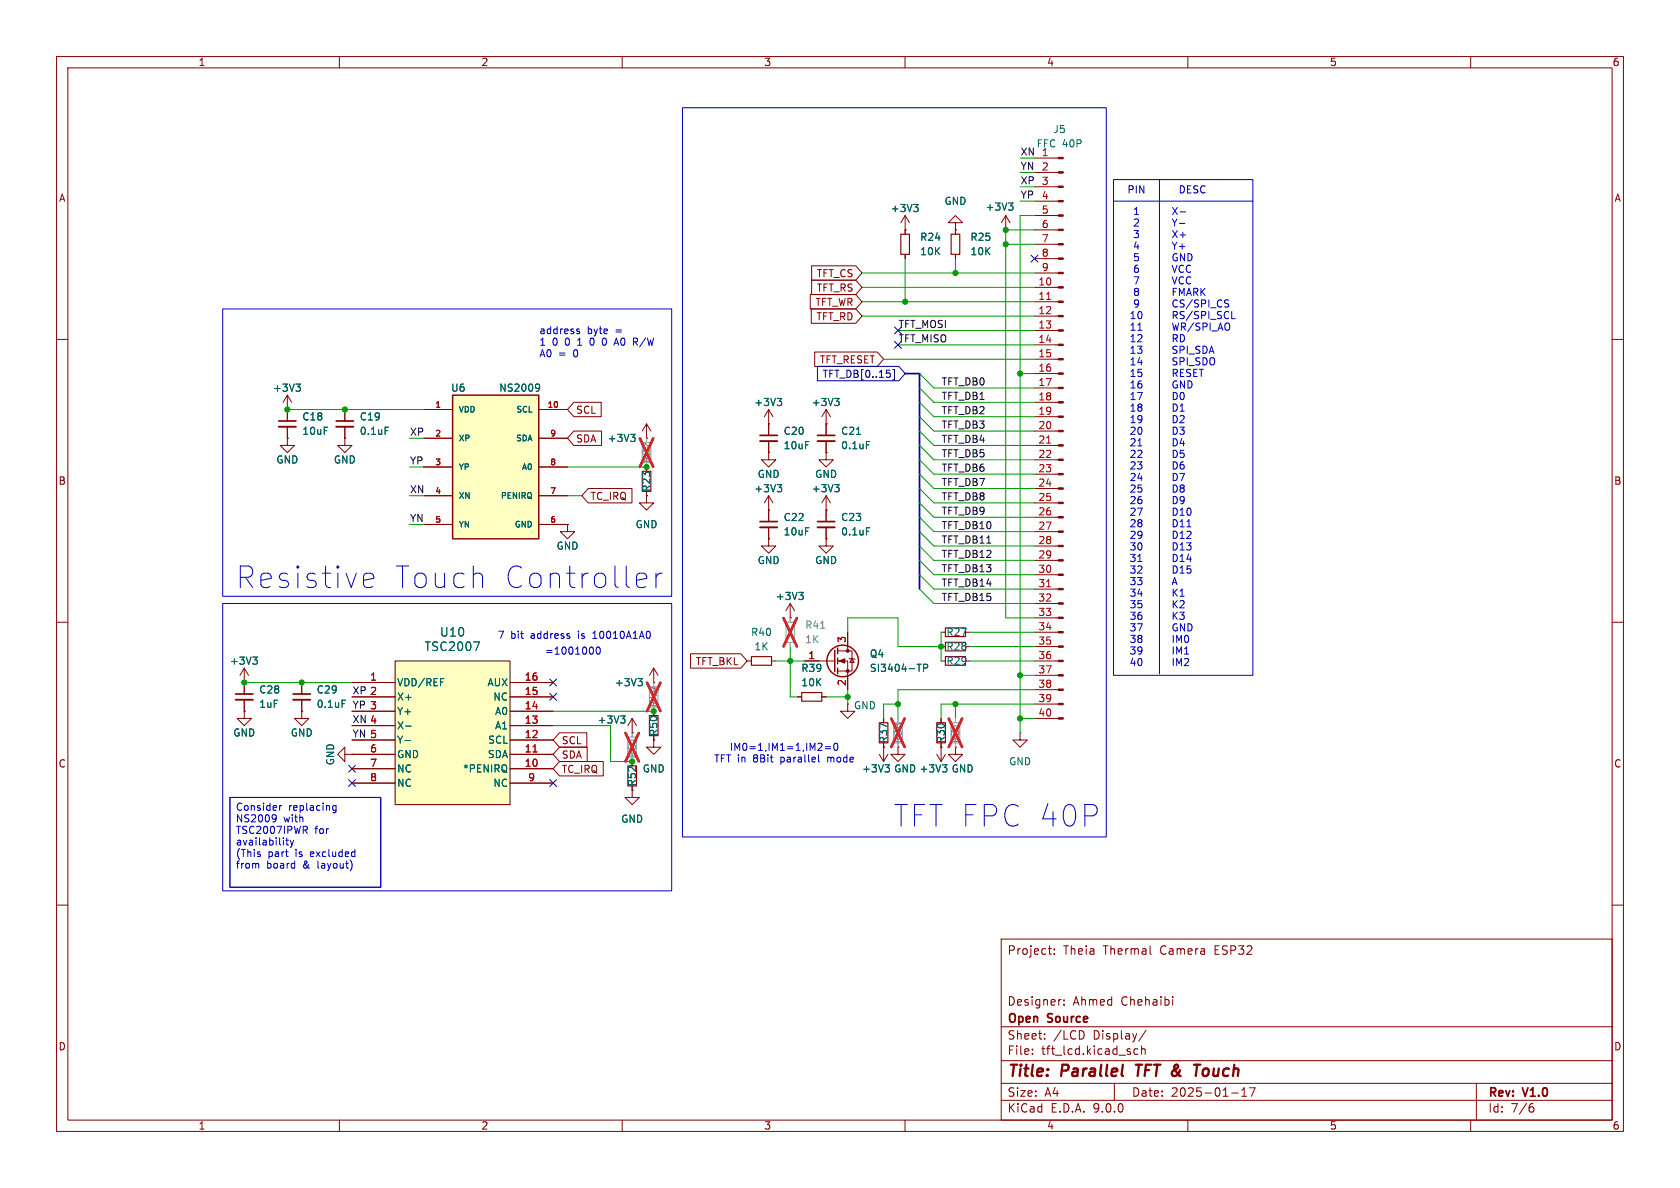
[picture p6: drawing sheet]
<svg xmlns="http://www.w3.org/2000/svg" width="297mm" height="210mm" viewBox="0 0 297 210" stroke-linecap="round" stroke-linejoin="round" font-family="sans-serif">
<g fill="none" stroke="#840000" stroke-width=".18">
<path d="M10 10h277v190h-277zM12 12h273v186h-273zM60 10v2M110 10v2M160 10v2M210 10v2M260 10v2M10 60h2M50.8 72.4v2M50.8 75.4v2.1M61 77.5v1.2h1.2l-1.2 1.3-1.3-1.3h1.3M61 77.5h.1"/>
<path d="M61 72.4v2M61 75.4v2.1M135.9 74.9h.1M135.9 72.4v2.5M135.9 72.4l-.8 1.3M135.9 72.4l.8 1.3M146 74.9v2.1M146 78v2M285 60h2M135.9 90.2h.1M135.9 87.6v4.6M135.9 93.2v2.1"/>
<path d="M135.9 87.6l-.8 1.3M135.9 87.6l.8 1.3M10 110h2M43.2 118.1v4.6M43.2 118.1l-.8 1.3M43.2 118.1l.7 1.3M115.6 118.1l-.8 1.3M115.6 118.1l.7 1.3M115.6 118.1v2.6M132.1 116.8h.7M136.4 116.8h.8M139.7 109.2h.1"/>
<path d="M139.7 106.7l-.8 1.3M139.7 106.7l.8 1.3M139.7 106.7v2.5M166.4 116.8h.7M166.4 111.8h.7M166.4 114.3h.7M170.7 116.8h.7M170.7 111.8h.7M170.7 114.3h.7M285 110h2M43.2 125.7v1.3h1.2l-1.2 1.3-1.3-1.3h1.3M43.2 125.7h.1"/>
<path d="M43.2 120.7h.1M43.2 123.7v2M53.3 125.7v1.3h1.3l-1.3 1.3-1.2-1.3h1.2M53.3 125.7h.1M53.3 120.7v2M53.3 123.7v2M61 133.4v-1.3l-1.3 1.3 1.3 1.2v-1.2h1.2M62.2 133.4h.1M111.8 139.7v1.3h1.2l-1.2 1.2-1.3-1.2h1.3M111.8 139.7h.1M111.8 129.5h.1M111.8 127v2.5"/>
<path d="M111.8 134.6v.8M111.8 138.9v.8M111.8 127l-.8 1.3M111.8 127l.7 1.3M115.6 120.7h.1M115.6 130.8v1.3h1.2l-1.2 1.3-1.3-1.3h1.3M115.6 130.8h.1M155.4 133.4l.8 1.2M156.2 132.1h.1M156.2 132.1v2.5M157 133.4l-.8 1.2M158.7 132.1v1.3h1.3l-1.3 1.2-1.2-1.2h1.2"/>
<path d="M158.7 132.1h.1M165.6 133.4l.8 1.2M166.4 132.1h.1M166.4 127v.8M166.4 131.3v3.3M167.1 133.4l-.7 1.2M168.9 132.1v1.3h1.3l-1.3 1.2-1.3-1.2h1.3M168.9 132.1h.1M180.3 129.5v1.3h1.3l-1.3 1.3-1.2-1.3h1.2M180.3 129.5h.1M10 160h2M177 166h108v32h-108z"/>
<path d="M185.3 167.7h.6M185.6 168.6l.3 .1M186.4 168.6v.1M186.4 167.8v.1M187.5 176.7h.1M188.1 177.6v.1M188.1 176.8v.1M203.3 168.5l.2 .2M207.3 176.2v.1M207.3 176.7v1M285 160h2M60 198v2"/>
<path d="M110 198v2M160 198v2M177 194.5h108M177 191.5h108M177 187.5h108M177 181.5h108M182.5 186.3v.1M182.5 185.5v.1M184.7 183.6v.1M184.7 182.8v.1M191.6 182.6v.7M197 191.5v3"/>
<path d="M201.2 185.5l-.5-.1-.2 .3v.4l.1 .2h.6M201.8 185.5l.2-.1 .4 .1 .1 .9M201.8 184.9v1.5M202.6 182.1l-1.3 2M210 198v2M217.7 193.2h1.2M219.5 193.8h.9M219.5 192.7l.5-.4v1.5M220.9 192.3h1l-.7 1.5M260 198v2M261 191.5v6.5M270.6 195.7h.4l.2 .3-.1 .5-.5 .1"/>
<path d="M271 195.1l-.4 .1"/>
</g>
<path d="M200.8 188.2h1.1M201.4 188.2l-.3 2M211.1 188.2h1.1M213.1 188.9l-.4 .4-.1 .5 .1 .3 .5 .1" fill="none" stroke="#840000" stroke-width=".4"/>
<path d="M49.3 74.4h3M59.4 74.4h3.1M144.5 77h3.1M134.4 92.2h3M41.7 122.7h3M51.8 122.7h3.1" fill="none" stroke="#840000" stroke-width=".3"/>
<path d="M49.3 75.4h3M59.4 75.4h3.1M144.5 78h3.1M134.4 93.2h3M41.7 123.7h3M51.8 123.7h3.1" fill="none" stroke="#840000" stroke-width=".33"/>
<g fill="none" stroke="#006464" stroke-width=".18">
<path d="M68.1 75.5h.6M137.4 70.4h.8l-.4 .5M137.9 70.9l.3 .3v.3l-.3 .2M151.4 76.8h.7M153.2 78.1h.6M137.4 85.7h.8l-.4 .5M137.9 86.2l.3 .2v.3l-.3 .2M44.7 116.1h.8l-.4 .5M45.2 116.6l.3 .3v.3l-.3 .2M112.8 120h.8l-.5 .4M141.2 104.7h.8l-.4 .5M141.8 105.2l.2 .2v.3l-.2 .3"/>
<path d="M60.5 123.8h.6M109.7 126.6h.8l-.4 .4M110.3 127l.2 .3v.3l-.2 .2M113.3 120.4l.3 .3v.3l-.3 .2M156.5 135.2h.7l-.4 .5M157 135.7l.2 .2v.3l-.2 .3M166.6 135.2h.8l-.4 .5M167.2 135.7l.2 .2v.3l-.2 .3"/>
</g>
<path d="M132.8 116.1h3.6v1.5h-3.6zM167.1 116.1h3.6v1.5h-3.6zM167.1 111h3.6v1.5h-3.6zM167.1 113.5h3.6v1.6h-3.6zM111 135.4h1.5v3.5h-1.5zM165.6 127.8h1.5v3.5h-1.5z" fill="none" stroke="#840000" stroke-width=".2"/>
<path d="M168.1 127.8h1.6v3.5h-1.6z" fill="none" stroke="#a1a1a1" stroke-width=".2"/>
<path d="M168.9 127v.8M168.9 131.3v.8" fill="none" stroke="#a1a1a1" stroke-width=".18"/>
<path d="M169.5 127.9v.8" fill="none" stroke="#989898" stroke-width=".18"/>
<path d="M167.7 127l2.4 5M170.1 127l-2.4 5" fill="none" stroke="#e12e31" stroke-width=".46"/>
<path d="M69.8 116.8h20.4v25.4h-20.4z" fill="#ffffc2"/>
<path d="M69.8 116.8h20.4v25.4h-20.4z" fill="none" stroke="#480000" stroke-width=".18"/>
<g fill="none" stroke="#840000" stroke-width=".18">
<path d="M168.9 39.4h1.3l-1.3-1.3-1.3 1.3h1.3v1.2M168.9 40.6h.1M114.3 77.5h.1M114.3 74.9l-.8 1.3M114.3 74.9l.8 1.3M114.3 74.9v2.6M135.9 74.9v2.1M135.9 78v2M100.3 92.7v1.3h1.3l-1.3 1.3-1.2-1.3h1.2M100.3 92.7h.1M114.3 87.6v1.3h1.3l-1.3 1.3-1.3-1.3h1.3M114.3 87.6h.1"/>
<path d="M114.3 82.6v.7M114.3 86.9v.7M62.2 120.7h7.6M62.2 123.2h7.6M62.2 125.7h7.6M62.2 128.3h7.6M62.2 130.8h7.6M62.2 133.4h7.6M62.2 135.9h7.6M62.2 138.4h7.6M90.2 120.7h7.6M90.2 123.2h7.6"/>
<path d="M90.2 125.7h7.6M90.2 128.3h7.6M90.2 130.8h7.6M90.2 133.4h7.6M90.2 135.9h7.6M90.2 138.4h7.6M115.6 125.7v.8M115.6 130v.8"/>
</g>
<path d="M111.5 76.8h.8l-.4 .5M112 77.3l.3 .2v.3l-.3 .2M77.9 120h.6M83.7 113.5h1.1l-.7 1.5M71.6 130.9h1M71.7 128.4h1" fill="none" stroke="#006464" stroke-width=".18"/>
<path d="M94.2 132.9h.7" fill="none" stroke="#a90000" stroke-width=".18"/>
<path d="M113.5 83.3h1.6v3.6h-1.6zM114.8 126.5h1.5v3.5h-1.5z" fill="none" stroke="#840000" stroke-width=".2"/>
<path d="M113.5 78.2h1.6v3.6h-1.6zM111 130.3h1.5v3.6h-1.5zM114.8 121.4h1.5v3.6h-1.5z" fill="none" stroke="#a1a1a1" stroke-width=".2"/>
<path d="M114.3 77.5v.7M114.3 81.8v.8M111.8 129.5v.8M111.8 133.9v.7M115.6 120.7v.7M115.6 125v.7" fill="none" stroke="#a1a1a1" stroke-width=".18"/>
<path d="M113.1 77.5l2.4 5M115.5 77.5l-2.4 5M110.6 129.6l2.3 5M112.9 129.6l-2.3 5M114.4 120.7l2.3 5M116.7 120.7l-2.3 5" fill="none" stroke="#e12e31" stroke-width=".46"/>
<path d="M134.4 77h3" fill="none" stroke="#840000" stroke-width=".3"/>
<path d="M134.4 78h3" fill="none" stroke="#840000" stroke-width=".33"/>
<path d="M112.3 130.5v.7" fill="none" stroke="#989898" stroke-width=".18"/>
<path d="M80 69.9h15.2v25.4h-15.2z" fill="#ffffc2"/>
<g fill="none" stroke="#840000" stroke-width=".25">
<path d="M80 69.9h15.2v25.4h-15.2zM147.6 114.9v3.8M148.1 114.6v1M148.1 116.3v1M148.1 118.1v1"/>
<circle cx="149" cy="116.8" r="2.79"/>
</g>
<g fill="none" stroke="#840000" stroke-width=".18">
<path d="M160 38.1l-.7 1.3M160 38.1l.8 1.3M160 38.1v3.3M177.8 38.1l-.8 1.3M177.8 38.1l.8 1.3M177.8 38.1v2.5M182.9 27.9h4.2M182.9 30.5h4.2M182.9 33h4.2M182.9 35.6h4.2M182.9 38.1h4.2M143.2 52.1h8.1l1.1 1.2-1.1 1.3h-8.1z"/>
<path d="M143.4 54.6h7.9l1.1 1.3-1.1 1.3h-7.9zM143.5 47h7.8l1.1 1.3-1.1 1.2h-7.8zM143.5 49.5h7.8l1.1 1.3-1.1 1.3h-7.8zM160 40.6h.1M160 45v.7M168.9 40.6h.1M168.9 40.6v.8M168.9 45v.7M177.8 40.6h.1M182.9 40.6h4.2M182.9 43.2h4.2M182.9 45.7h4.2"/>
<path d="M182.9 48.3h4.2M182.9 50.8h4.2M182.9 53.3h4.2M182.9 55.9h4.2M182.9 58.4h4.2M50.8 72.4h.1M50.8 77.5v1.2h1.3l-1.3 1.3-1.3-1.3h1.3M50.8 77.5h.1M50.8 69.9l-.8 1.2M50.8 69.9l.8 1.2M50.8 69.9v4.5M50.8 75.4v2.1"/>
<path d="M61 77.5h.1M61 72.4v2M61 75.4v2.1M74.9 72.4h5.1M74.9 77.5h5.1M95.2 72.4h5.1M95.2 77.5h5.1M101.4 76.2h4.9v2.5h-4.9l-1.1-1.2zM101.4 71.1h4.9v2.6h-4.9l-1.1-1.3zM114.3 77.5h.1M135.9 74.9h.1M135.9 74.9v2.1"/>
<path d="M135.9 78v2M144 62.2h11.1l1.1 1.3-1.1 1.3h-11.1zM146 74.9h.1M146 72.4l-.7 1.3M146 72.4l.8 1.3M146 72.4v4.6M146 78v2M182.9 61h4.2M182.9 63.5h4.2M182.9 66h4.2M182.9 68.6h4.2M182.9 71.1h4.2"/>
<path d="M182.9 73.7h4.2M182.9 76.2h4.2M182.9 78.7h4.2M74.9 82.6h5.1M74.9 87.6h5.1M74.9 92.7h5.1M95.2 82.6h5.1M95.2 87.6h5.1M95.2 92.7h5.1M100.3 92.7h.1M104 86.4h7.7v2.5h-7.7l-1.1-1.3zM114.3 87.6h.1"/>
<path d="M114.3 82.6v.7M114.3 86.9v.7M135.9 80v1.3h1.3l-1.3 1.3-1.3-1.3h1.3M135.9 80h.1M135.9 95.3v1.2h1.3l-1.3 1.3-1.3-1.3h1.3M135.9 95.3h.1M135.9 90.2h.1M135.9 90.2v2M135.9 93.2v2.1M146 80v1.3h1.3l-1.3 1.3-1.2-1.3h1.2M146 80h.1M146 90.2h.1"/>
<path d="M146 95.3v1.2h1.3l-1.3 1.3-1.2-1.3h1.2M146 95.3h.1M146 87.6v4.6M146 93.2v2.1M146 87.6l-.7 1.3M146 87.6l.8 1.3M182.9 81.3h4.2M182.9 83.8h4.2M182.9 86.4h4.2M182.9 88.9h4.2M182.9 91.4h4.2M182.9 94h4.2"/>
<path d="M182.9 96.5h4.2M182.9 99.1h4.2M122.1 115.6h8.9l1.1 1.2-1.1 1.3h-8.9zM139.7 109.2h.1M142.2 116.8h5.4M148.1 115.1h2.5v3.5h-2.5M148.1 116.8h1.8v5.1M149.9 111.8v3.3M150.1 116.3l.1 .2h.8l.1 .1M150.6 116.5l.4 .6h-.8zM182.9 101.6h4.2M182.9 104.1h4.2"/>
<path d="M182.9 106.7h4.2M182.9 109.2h4.2M182.9 111.8h4.2M182.9 114.3h4.2M182.9 116.8h4.2M182.9 119.4h4.2M43.2 120.7h.1M43.2 125.7h.1M43.2 120.7v2M43.2 123.7v2M53.3 125.7h.1M53.3 120.7v2"/>
<path d="M53.3 123.7v2M62.2 133.4h.1M62.2 123.2h7.6M62.2 120.7h7.6M62.2 125.7h7.6M62.2 128.3h7.6M62.2 130.8h7.6M62.2 133.4h7.6M62.2 135.9h7.6M62.2 138.4h7.6M90.2 123.2h7.6M90.2 120.7h7.6"/>
<path d="M90.2 125.7h7.6M90.2 128.3h7.6M90.2 130.8h7.6M90.2 133.4h7.6M90.2 135.9h7.6M90.2 138.4h7.6M98.9 132.1h4.9v2.5h-4.9l-1.1-1.2zM98.9 129.5h4.8v2.6h-4.8l-1.1-1.3zM98.9 134.6h7.7v2.6h-7.7l-1.1-1.3zM111.8 129.5h.1M111.8 139.7h.1M111.8 134.6v.8"/>
<path d="M111.8 138.9v.8M115.6 130.8h.1M115.6 120.7h.1M115.6 125.7v.8M115.6 130v.8M141 123.2h.7M145.3 123.2h.7M149.9 124.5v1.2h1.2l-1.2 1.3-1.3-1.3h1.3M149.9 124.5h.1M156.2 132.1h.1M156.2 127v.8M156.2 131.3v.8"/>
<path d="M158.7 132.1h.1M166.4 132.1h.1M166.4 127v.8M166.4 131.3v.8M168.9 132.1h.1M182.9 121.9h4.2M182.9 124.5h4.2M182.9 127h4.2"/>
</g>
<g fill="none" stroke="#006464" stroke-width=".18">
<path d="M161.5 36.1h.8l-.4 .5M162.1 36.6l.2 .3v.3l-.2 .2M178.3 35.9h.8l-.4 .5M178.8 36.4l.3 .2v.3l-.3 .3M52.3 67.9h.8l-.4 .5M52.9 68.4l.2 .2v.3l-.2 .3M68.1 75.5h.6M94.9 67.9l.4 .1a.84 .84 0 0 1-.3 1.2M95.4 68.4l-.2 .3h-.3M111.5 76.8h.8l-.4 .5M112 77.3l.3 .2v.3l-.3 .2M137.4 70.4h.8l-.4 .5"/>
<path d="M137.9 70.9l.3 .3v.3l-.3 .2M147.6 70.4h.7l-.4 .5M148.1 70.9l.2 .3v.3l-.2 .2M151.4 76.8h.7M153.2 78.1h.6M137.4 85.7h.8l-.4 .5M137.9 86.2l.3 .2v.3l-.3 .2M147.6 85.7h.7l-.4 .5M148.1 86.2l.2 .2v.3l-.2 .2M153.2 93.3h.6M44.7 116.1h.8l-.4 .5M45.2 116.6l.3 .3v.3l-.3 .2"/>
<path d="M77.9 120h.6M83.7 113.5h1.1l-.7 1.5M112.8 120h.8l-.5 .4M141.2 104.7h.8l-.4 .5M141.8 105.2l.2 .2v.3l-.2 .3M162.1 117.4h.8M163.3 118.1l.6-.1 .1-.2-.1-.3-.6-.1v1.3M60.5 123.8h.6M71.6 130.9h1M71.7 128.4h1M109.7 126.6h.8l-.4 .4M110.3 127l.2 .3v.3l-.2 .2"/>
<path d="M113.3 120.4l.3 .3v.3l-.3 .2M156.5 135.2h.7l-.4 .5M157 135.7l.2 .2v.3l-.2 .3M166.6 135.2h.8l-.4 .5M167.2 135.7l.2 .2v.3l-.2 .3"/>
</g>
<path d="M159.3 41.4h1.5v3.6h-1.5zM168.1 41.4h1.6v3.6h-1.6zM141.7 122.4h3.6v1.6h-3.6zM155.4 127.8h1.6v3.5h-1.6z" fill="none" stroke="#840000" stroke-width=".2"/>
<g fill="#840000" stroke="#840000" stroke-width=".18">
<path d="M187.1 27.8h.9v.3h-.9z"/>
<path d="M187.1 30.4h.9v.2h-.9z"/>
<path d="M187.1 32.9h.9v.2h-.9z"/>
<path d="M187.1 35.4h.9v.3h-.9z"/>
<path d="M187.1 38h.9v.2h-.9z"/>
<path d="M187.1 40.5h.9v.3h-.9z"/>
<path d="M187.1 43.1h.9v.2h-.9z"/>
<path d="M187.1 45.6h.9v.2h-.9z"/>
<path d="M187.1 48.1h.9v.3h-.9z"/>
<path d="M187.1 50.7h.9v.2h-.9z"/>
<path d="M187.1 53.2h.9v.3h-.9z"/>
<path d="M187.1 55.8h.9v.2h-.9z"/>
<path d="M187.1 58.3h.9v.2h-.9z"/>
<path d="M187.1 60.8h.9v.3h-.9z"/>
<path d="M187.1 63.4h.9v.2h-.9z"/>
<path d="M187.1 65.9h.9v.3h-.9z"/>
<path d="M187.1 68.5h.9v.2h-.9z"/>
<path d="M187.1 71h.9v.2h-.9z"/>
<path d="M187.1 73.5h.9v.3h-.9z"/>
<path d="M187.1 76.1h.9v.2h-.9z"/>
<path d="M187.1 78.6h.9v.3h-.9z"/>
<path d="M187.1 81.2h.9v.2h-.9z"/>
<path d="M187.1 83.7h.9v.2h-.9z"/>
<path d="M187.1 86.2h.9v.3h-.9z"/>
<path d="M187.1 88.8h.9v.2h-.9z"/>
<path d="M187.1 91.3h.9v.3h-.9z"/>
<path d="M187.1 93.9h.9v.2h-.9z"/>
<path d="M187.1 96.4h.9v.2h-.9z"/>
<path d="M187.1 98.9h.9v.3h-.9z"/>
<path d="M187.1 101.5h.9v.2h-.9z"/>
<path d="M187.1 104h.9v.3h-.9z"/>
<path d="M187.1 106.6h.9v.2h-.9z"/>
<path d="M187.1 109.1h.9v.2h-.9z"/>
<path d="M187.1 111.6h.9v.3h-.9z"/>
<path d="M187.1 114.2h.9v.2h-.9z"/>
<path d="M187.1 116.7h.9v.3h-.9z"/>
<path d="M187.1 119.3h.9v.2h-.9z"/>
<path d="M187.1 121.8h.9v.2h-.9z"/>
<path d="M187.1 124.3h.9v.3h-.9z"/>
<path d="M187.1 126.9h.9v.2h-.9z"/>
<path d="M148.3 116.8l1.1-.3v.7z"/>
<circle cx="149.9" cy="115.1" r=".25"/>
<circle cx="149.9" cy="118.6" r=".25"/>
</g>
<path d="M185 52.9h.8M185 78.3h.8M185 103.7h.8M94.2 132.9h.7" fill="none" stroke="#a90000" stroke-width=".18"/>
<path d="M144.5 92.2h3.1" fill="none" stroke="#840000" stroke-width=".3"/>
<path d="M144.5 93.2h3.1" fill="none" stroke="#840000" stroke-width=".33"/>
<path d="M138.9 110h1.6v3.5h-1.6zM158 127.8h1.5v3.5h-1.5z" fill="none" stroke="#a1a1a1" stroke-width=".2"/>
<path d="M114.3 77.5v.7M114.3 81.8v.8M139.7 109.2v.8M139.7 113.5v.8M111.8 129.5v.8M111.8 133.9v.7M115.6 120.7v.7M115.6 125v.7M158.7 127v.8M158.7 131.3v.8M168.9 127v.8M168.9 131.3v.8" fill="none" stroke="#a1a1a1" stroke-width=".18"/>
<path d="M145.1 111.1h.7M112.3 130.5v.7M169.5 127.9v.8" fill="none" stroke="#989898" stroke-width=".18"/>
<path d="M113.1 77.5l2.4 5M115.5 77.5l-2.4 5M138.5 109.3l2.4 5M140.9 109.3l-2.4 5M110.6 129.6l2.3 5M112.9 129.6l-2.3 5M114.4 120.7l2.3 5M116.7 120.7l-2.3 5M157.6 127l2.3 5M159.9 127l-2.3 5M167.7 127l2.4 5M170.1 127l-2.4 5" fill="none" stroke="#e12e31" stroke-width=".46"/>
<g fill="none" stroke="#000084" stroke-width=".18">
<path d="M158.1 57.8l1.3 1.2M159.4 57.8l-1.3 1.2M182.3 45.1l1.2 1.2M183.5 45.1l-1.2 1.2M144.5 64.8h14.4l1.1 1.2-1.1 1.3h-14.4zM157.8 65.3h.3v1.8h-.3M158.1 60.4l1.3 1.2M159.4 60.4l-1.3 1.2M61.6 137.8l1.2 1.2M61.6 135.3l1.2 1.2M62.8 137.8l-1.2 1.2M62.8 135.3l-1.2 1.2"/>
<path d="M97.2 137.8l1.2 1.2M97.2 120l1.2 1.3M97.2 122.6l1.2 1.2M98.4 137.8l-1.2 1.2M98.4 120l-1.2 1.3M98.4 122.6l-1.2 1.2"/>
</g>
<g fill="none" stroke="#0000c2" stroke-width=".18">
<path d="M120.6 19.1h75v128.9h-75zM196.8 31.8h24.7v87.6h-24.7zM196.8 35.6h24.7M205 31.8v87.3M208.5 39.5h1M208.6 37.4h1M39.4 54.6h79.3v50.8h-79.3zM102 58.5l.5 .2-.1 .2-.3 .1M102 58.2h.4M109 59.8l-.5 1.2M112 59.8h.6M201.2 58.4h.7"/>
<path d="M216.7 53.6l.4 .1 .1 .3-.2 .3h-.3M216.7 53l.5 .1M217.3 57.3v.9M217.8 56.3h.6M106.5 60.2l.2 .8M108.7 60.7h.6M112.3 60.4l.4 .6M112.6 60.4h-.6M201.2 78.8h.7M201.2 99.3h.7M209.8 93.1h.8M39.4 106.7h79.3v50.8h-79.3z"/>
<path d="M64.8 101.3h.7l.4 .2 .2 .7-1.8 .4M65.9 103.7l-.4 .2h-.7M104.6 114.4a.79 .79 0 0 1 0 1.2M104.8 112.9h.7M104.9 111.9h-.1M105.6 114.4h.1a.68 .68 0 0 1 .4 .6 .68 .68 0 0 1-.4 .6 .84 .84 0 0 1-.1-1.2zM113.1 101.3h.7l.4 .2 .1 .7-1.8 .4M114.2 103.7l-.4 .2h-.7M116 101.3v2.6M117.1 101.3a.97 .97 0 0 0-1.1 .8M144.7 133.4v1.1l.2 .2M145.9 132h.9"/>
<path d="M145.9 132.4h.9M147.5 131.5l.2-.1a.68 .68 0 0 1 .4 .6 .68 .68 0 0 1-.4 .7l-.2-.2-.1-.3zM40.6 141h26.7v15.8h-26.7zM45.7 152.8v.7M48.8 144.3a.84 .84 0 0 1-.3 1M48.8 144.6l-.2 .2h-.3M49.4 142.4v.8M49.8 142.4l-.4 .2M50.5 148.5h.5M50.7 148.1v1.1l.3 .2M51.3 148.5l.3 .9M51.6 149.4l-.3 .4"/>
<path d="M51.9 148.5l-.3 .9M53.9 146.7l.4 .6M54.2 146.1l.1 .2-.1 .4M59.4 142.5l-.4-.1-.2 .2 .1 .6h.5M59.4 142.4v1l-.2 .3-.3-.1M62.2 152.6v.8"/>
</g>
<path d="M160 66h2.6v38.1" fill="none" stroke="#000084" stroke-width=".3"/>
<g fill="none" stroke="#009600" stroke-width=".18">
<path d="M182.9 38.1h-2.6v91.4M152.4 48.3h30.5M152.4 53.3h30.5M152.4 55.9h30.5M152.4 50.8h30.5M158.7 58.4h24.2M160 45.7v7.6M168.9 45.7v2.6M177.8 43.2h5.1M182.9 40.6h-5.1v68.6h5.1M50.8 72.4h24.1M156.2 63.5h26.7"/>
<path d="M158.7 61h24.2M162.6 73.7l2.5 2.5h17.8M162.6 76.2l2.5 2.5h17.8M162.6 78.7l2.5 2.6h17.8M162.6 71.1l2.5 2.6h17.8M162.6 66l2.5 2.6h17.8M162.6 68.6l2.5 2.5h17.8M180.3 66h2.6M100.3 87.6h2.6M100.3 82.6h14M162.6 86.4l2.5 2.5h17.8M162.6 83.8l2.5 2.6h17.8"/>
<path d="M162.6 99.1l2.5 2.5h17.8M162.6 94l2.5 2.5h17.8M162.6 81.3l2.5 2.5h17.8M162.6 96.5l2.5 2.6h17.8M162.6 91.4l2.5 2.6h17.8M162.6 88.9l2.5 2.5h17.8M137.2 116.8h5M139.7 114.3v8.9h1.3M149.9 111.8v-2.6h8.8v5.1h7.7M162.6 104.1l2.5 2.6h17.8M162.6 101.6l2.5 2.5h17.8M166.4 111.8v5"/>
<path d="M171.4 111.8h11.5M171.4 116.8h11.5M171.4 114.3h11.5M180.3 119.4h2.6M43.2 120.7h19M97.8 125.7h17.8M97.8 128.3h10.1v6.3h3.9M146 123.2h3.9M149.9 121.9v2.6M158.7 124.5h-2.5v2.5M168.9 124.5v2.5M180.3 127h2.6"/>
<path d="M182.9 124.5h-16.5v2.5M182.9 121.9h-24.2v5.1"/>
</g>
<g fill="#009600" stroke="#009600" stroke-width=".18">
<circle cx="177.8" cy="40.6" r=".46"/>
<circle cx="114.3" cy="82.6" r=".46"/>
<circle cx="50.8" cy="72.4" r=".46"/>
<circle cx="61" cy="72.4" r=".46"/>
<circle cx="168.9" cy="124.5" r=".46"/>
<circle cx="180.3" cy="127" r=".46"/>
<circle cx="180.3" cy="119.4" r=".46"/>
<circle cx="149.9" cy="123.2" r=".46"/>
<circle cx="139.7" cy="116.8" r=".46"/>
<circle cx="166.4" cy="114.3" r=".46"/>
<circle cx="158.7" cy="124.5" r=".46"/>
<circle cx="168.9" cy="48.3" r=".46"/>
<circle cx="177.8" cy="43.2" r=".46"/>
<circle cx="180.3" cy="66" r=".46"/>
<circle cx="160" cy="53.3" r=".46"/>
<circle cx="111.8" cy="134.6" r=".46"/>
<circle cx="115.6" cy="125.7" r=".46"/>
<circle cx="43.2" cy="120.7" r=".46"/>
<circle cx="53.3" cy="120.7" r=".46"/>
</g>
<g font-size="5.3" fill="#0000c2">
<text x="41.7" y="104.2">Resistive</text>
<text x="69.6" y="104.2">Touch</text>
<text x="88.7" y="104.2">Controller</text>
<text x="158" y="146.4">TFT FPC 40P</text>
</g>
<g font-size="2.8" fill="#840000">
<text x="178" y="190.9">Title:</text>
<text x="187.7" y="190.9">Parallel</text>
<text x="201.7" y="190.9">TFT &amp;</text>
<text x="213.6" y="190.9">Touch</text>
</g>
<g font-size="2.1" fill="#006464">
<text x="77.7" y="112.8">U10</text>
<text x="75" y="115.3">TSC2007</text>
</g>
<g font-size="2.1" fill="#840000">
<text x="178" y="169">Project:</text>
<text x="187.9" y="169">Theia</text>
<text x="195.1" y="169">Thermal</text>
<text x="205.3" y="169">Camera</text>
<text x="215" y="169">ESP32</text>
<text x="178" y="178">Designer:</text>
<text x="189.7" y="178">Ahmed</text>
<text x="198.2" y="178">Chehaibi</text>
<text x="178" y="184">Sheet:</text>
<text x="178" y="181.2">Open</text>
<text x="185.3" y="181.2">Source</text>
<text x="186.2" y="184">/LCD</text>
<text x="193.3" y="184">Display/</text>
<text x="178" y="186.7">File:</text>
<text x="184.1" y="186.7">tft_lcd.kicad_sch</text>
<text x="178" y="196.9">KiCad</text>
<text x="178" y="194.1">Size:</text>
<text x="184.7" y="194.1">A4</text>
<text x="185.7" y="196.9">E.D.A.</text>
<text x="193.3" y="196.9">9.0.0</text>
<text x="200" y="194.1">Date:</text>
<text x="207" y="194.1">2025-01-17</text>
<text x="263" y="194.3">Rev:</text>
<text x="263" y="196.9">Id:</text>
<text x="267.1" y="196.9">7/6</text>
<text x="269.4" y="194.3">V1.0</text>
</g>
<g font-size="1.8" fill="#840000">
<text x="35" y="11.9">1</text>
<text x="85" y="11.9">2</text>
<text x="135" y="11.9">3</text>
<text x="185" y="11.9">4</text>
<text x="235" y="11.9">5</text>
<text x="285" y="11.9">6</text>
<text x="10.3" y="35.9">A</text>
<text x="285.3" y="35.9">A</text>
<text x="144.3" y="49.2">TFT_CS</text>
<text x="144.3" y="51.8">TFT_RS</text>
<text x="144.1" y="54.3">TFT_WR</text>
<text x="144.2" y="56.8">TFT_RD</text>
<text x="144.8" y="64.5">TFT_RESET</text>
<text x="101.8" y="73.3">SCL</text>
<text x="101.8" y="78.4">SDA</text>
<text x="10.3" y="85.9">B</text>
<text x="104.3" y="88.6">TC_IRQ</text>
<text x="285.3" y="85.9">B</text>
<text x="122.9" y="117.8">TFT_BKL</text>
<text x="99.2" y="131.8">SCL</text>
<text x="10.3" y="135.9">C</text>
<text x="99.2" y="134.3">SDA</text>
<text x="99.2" y="136.8">TC_IRQ</text>
<text x="285.3" y="135.9">C</text>
<text x="10.3" y="185.9">D</text>
<text x="285.3" y="185.9">D</text>
<text x="35" y="199.9">1</text>
<text x="85" y="199.9">2</text>
<text x="135" y="199.9">3</text>
<text x="185" y="199.9">4</text>
<text x="235" y="199.9">5</text>
<text x="285" y="199.9">6</text>
</g>
<g font-size="1.8" fill="#006464">
<text x="186.1" y="23.7">J5</text>
<text x="183.2" y="26.3">FFC 40P</text>
<text x="157.4" y="37.7">+3V3</text>
<text x="166.9" y="36.4">GND</text>
<text x="174.1" y="37.4">+3V3</text>
<text x="162.6" y="42.8">R24</text>
<text x="162.6" y="45.3">10K</text>
<text x="171.5" y="42.8">R25</text>
<text x="171.5" y="45.3">10K</text>
<text x="48.2" y="69.4">+3V3</text>
<text x="79.7" y="69.4">U6</text>
<text x="88.2" y="69.4">NS2009</text>
<text x="133.2" y="72">+3V3</text>
<text x="143.4" y="72">+3V3</text>
<text x="53.3" y="74.5">C18</text>
<text x="53.3" y="77.1">10uF</text>
<text x="63.5" y="74.5">C19</text>
<text x="63.5" y="77.1">0.1uF</text>
<text x="138.4" y="77.1">C20</text>
<text x="148.6" y="77.1">C21</text>
<text x="48.8" y="82.1">GND</text>
<text x="58.9" y="82.1">GND</text>
<text x="107.3" y="78.3">+3V3</text>
<text x="138.4" y="79.6">10uF</text>
<text x="148.6" y="79.6">0.1uF</text>
<text x="115.2" y="87" transform="rotate(-90 115.2 87)">R23</text>
<text x="133.2" y="87.2">+3V3</text>
<text x="133.9" y="84.7">GND</text>
<text x="143.4" y="87.2">+3V3</text>
<text x="144" y="84.7">GND</text>
<text x="112.3" y="93.6">GND</text>
<text x="138.4" y="92.3">C22</text>
<text x="138.4" y="94.8">10uF</text>
<text x="148.6" y="92.3">C23</text>
<text x="148.6" y="94.8">0.1uF</text>
<text x="98.3" y="97.4">GND</text>
<text x="133.9" y="99.9">GND</text>
<text x="144" y="99.9">GND</text>
<text x="137.1" y="106.3">+3V3</text>
<text x="132.7" y="112.6">R40</text>
<text x="167.2" y="112.6">R27</text>
<text x="40.5" y="117.7">+3V3</text>
<text x="133.3" y="115.2">1K</text>
<text x="141.6" y="119">R39</text>
<text x="153.7" y="119">SI3404-TP</text>
<text x="153.7" y="116.4">Q4</text>
<text x="167.2" y="117.7">R29</text>
<text x="167.2" y="115.2">R28</text>
<text x="45.7" y="125.3">1uF</text>
<text x="45.7" y="122.8">C28</text>
<text x="55.9" y="122.8">C29</text>
<text x="55.9" y="125.3">0.1uF</text>
<text x="70.1" y="121.5">VDD/REF</text>
<text x="70.1" y="124.1">X+</text>
<text x="86.1" y="121.5">AUX</text>
<text x="87.1" y="124.1">NC</text>
<text x="108.6" y="121.5">+3V3</text>
<text x="141.6" y="121.5">10K</text>
<text x="150.9" y="125.6">GND</text>
<text x="41.1" y="130.4">GND</text>
<text x="51.3" y="130.4">GND</text>
<text x="70.1" y="126.6">Y+</text>
<text x="70.1" y="129.1">X-</text>
<text x="70.1" y="131.7">Y-</text>
<text x="86.2" y="131.7">SCL</text>
<text x="87.4" y="126.6">A0</text>
<text x="87.4" y="129.1">A1</text>
<text x="105.6" y="128.1">+3V3</text>
<text x="116.4" y="130.2" transform="rotate(-90 116.4 130.2)">R50</text>
<text x="157.1" y="131.5" transform="rotate(-90 157.1 131.5)">R37</text>
<text x="167.2" y="131.5" transform="rotate(-90 167.2 131.5)">R30</text>
<text x="59.3" y="135.4" transform="rotate(-90 59.3 135.4)">GND</text>
<text x="70.1" y="134.2">GND</text>
<text x="70.1" y="136.8">NC</text>
<text x="81.8" y="136.8">*PENIRQ</text>
<text x="86.1" y="134.2">SDA</text>
<text x="113.5" y="136.8">GND</text>
<text x="152.3" y="136.8">+3V3</text>
<text x="158" y="136.8">GND +3V3</text>
<text x="168.1" y="136.8">GND</text>
<text x="178.3" y="135.5">GND</text>
<text x="70.1" y="139.3">NC</text>
<text x="87.1" y="139.3">NC</text>
<text x="112.6" y="139.1" transform="rotate(-90 112.6 139.1)">R52</text>
<text x="109.7" y="145.6">GND</text>
</g>
<g font-size="1.8" fill="#009600">
<text x="180.3" y="27.6">XN</text>
<text x="180.3" y="35.2">YP</text>
<text x="180.3" y="30.1">YN</text>
<text x="180.3" y="32.7">XP</text>
<text x="72.4" y="77.1">XP</text>
<text x="72.4" y="82.2">YP</text>
<text x="72.4" y="87.3">XN</text>
<text x="72.4" y="92.4">YN</text>
</g>
<g font-size="1.8" fill="#a90000">
<text x="184.1" y="27.7">1</text>
<text x="184.1" y="30.2">2</text>
<text x="184.1" y="32.8">3</text>
<text x="184.1" y="35.3">4</text>
<text x="184.1" y="37.8">5</text>
<text x="184.1" y="40.4">6</text>
<text x="184.1" y="42.9">7</text>
<text x="184.1" y="45.5">8</text>
<text x="183.5" y="50.5">10</text>
<text x="183.5" y="53.1">11</text>
<text x="184.1" y="48">9</text>
<text x="183.5" y="55.6">12</text>
<text x="183.5" y="58.2">13</text>
<text x="183.5" y="60.7">14</text>
<text x="183.5" y="63.2">15</text>
<text x="183.5" y="65.8">16</text>
<text x="183.5" y="68.3">17</text>
<text x="183.5" y="70.9">18</text>
<text x="183.5" y="73.4">19</text>
<text x="183.5" y="75.9">20</text>
<text x="183.5" y="78.5">21</text>
<text x="183.5" y="81">22</text>
<text x="183.5" y="83.6">23</text>
<text x="183.5" y="86.1">24</text>
<text x="183.5" y="88.6">25</text>
<text x="183.5" y="91.2">26</text>
<text x="183.5" y="93.7">27</text>
<text x="183.5" y="96.3">28</text>
<text x="183.5" y="98.8">29</text>
<text x="183.5" y="101.3">30</text>
<text x="183.5" y="103.9">31</text>
<text x="183.5" y="106.4">32</text>
<text x="149.6" y="113.7" transform="rotate(-90 149.6 113.7)">3</text>
<text x="183.5" y="109">33</text>
<text x="183.5" y="111.5">34</text>
<text x="142.8" y="116.6">1</text>
<text x="183.5" y="114">35</text>
<text x="183.5" y="116.6">36</text>
<text x="183.5" y="119.1">37</text>
<text x="65.3" y="120.4">1</text>
<text x="65.3" y="122.9">2</text>
<text x="65.3" y="125.5">3</text>
<text x="92.7" y="120.4">16</text>
<text x="92.7" y="122.9">15</text>
<text x="92.7" y="125.5">14</text>
<text x="149.6" y="121.4" transform="rotate(-90 149.6 121.4)">2</text>
<text x="183.5" y="121.7">38</text>
<text x="183.5" y="124.2">39</text>
<text x="65.3" y="128">4</text>
<text x="65.3" y="130.6">5</text>
<text x="92.7" y="128">13</text>
<text x="92.7" y="130.6">12</text>
<text x="183.5" y="126.7">40</text>
<text x="65.3" y="133.1">6</text>
<text x="65.3" y="135.6">7</text>
<text x="92.7" y="133.1">11</text>
<text x="92.7" y="135.6">10</text>
<text x="65.3" y="138.2">8</text>
<text x="93.3" y="138.2">9</text>
</g>
<g font-size="1.8" fill="#0000c2">
<text x="199.2" y="34.4">PIN</text>
<text x="208.3" y="34.4">DESC</text>
<text x="200.2" y="38.2">1</text>
<text x="200.2" y="40.3">2</text>
<text x="207" y="38.2">X-</text>
<text x="207" y="40.3">Y-</text>
<text x="200.2" y="42.3">3</text>
<text x="200.2" y="44.3">4</text>
<text x="200.2" y="46.4">5</text>
<text x="207" y="42.3">X+</text>
<text x="207" y="44.3">Y+</text>
<text x="207" y="46.4">GND</text>
<text x="200.2" y="48.4">6</text>
<text x="200.2" y="50.5">7</text>
<text x="200.2" y="52.5">8</text>
<text x="207" y="48.4">VCC</text>
<text x="207" y="50.5">VCC</text>
<text x="207" y="52.5">FMARK</text>
<text x="95.2" y="59.3">address</text>
<text x="103.8" y="59.3">byte</text>
<text x="108.9" y="59.3">=</text>
<text x="199.6" y="56.6">10</text>
<text x="199.6" y="58.7">11</text>
<text x="200.2" y="54.6">9</text>
<text x="207" y="54.6">CS/SPI_CS</text>
<text x="207" y="56.6">RS/SPI_SCL</text>
<text x="207" y="58.7">WR/SPI_AO</text>
<text x="95.2" y="61.3">1</text>
<text x="95.2" y="63.4">A0</text>
<text x="97.6" y="61.3">0</text>
<text x="98.7" y="63.4">=</text>
<text x="100" y="61.3">0</text>
<text x="101.5" y="63.4">0</text>
<text x="102.4" y="61.3">1</text>
<text x="104.8" y="61.3">0</text>
<text x="107.2" y="61.3">0</text>
<text x="109.5" y="61.3">A0</text>
<text x="113" y="61.3">R/W</text>
<text x="199.6" y="60.7">12</text>
<text x="199.6" y="62.7">13</text>
<text x="199.6" y="64.8">14</text>
<text x="207" y="60.7">RD</text>
<text x="207" y="62.7">SPI_SDA</text>
<text x="207" y="64.8">SPI_SDO</text>
<text x="199.6" y="66.8">15</text>
<text x="199.6" y="68.9">16</text>
<text x="199.6" y="70.9">17</text>
<text x="207" y="66.8">RESET</text>
<text x="207" y="68.9">GND</text>
<text x="207" y="70.9">D0</text>
<text x="199.6" y="73">18</text>
<text x="199.6" y="75">19</text>
<text x="199.6" y="77.1">20</text>
<text x="207" y="73">D1</text>
<text x="207" y="75">D2</text>
<text x="207" y="77.1">D3</text>
<text x="199.6" y="79.1">21</text>
<text x="199.6" y="81.2">22</text>
<text x="199.6" y="83.2">23</text>
<text x="207" y="79.1">D4</text>
<text x="207" y="81.2">D5</text>
<text x="207" y="83.2">D6</text>
<text x="199.6" y="85.2">24</text>
<text x="199.6" y="87.3">25</text>
<text x="199.6" y="89.3">26</text>
<text x="207" y="85.2">D7</text>
<text x="207" y="87.3">D8</text>
<text x="207" y="89.3">D9</text>
<text x="199.6" y="91.4">27</text>
<text x="199.6" y="93.4">28</text>
<text x="199.6" y="95.5">29</text>
<text x="207" y="91.4">D10</text>
<text x="207" y="93.4">D11</text>
<text x="207" y="95.5">D12</text>
<text x="199.6" y="97.5">30</text>
<text x="199.6" y="99.6">31</text>
<text x="199.6" y="101.6">32</text>
<text x="207" y="97.5">D13</text>
<text x="207" y="99.6">D14</text>
<text x="207" y="101.6">D15</text>
<text x="199.6" y="103.6">33</text>
<text x="199.6" y="105.7">34</text>
<text x="199.6" y="107.7">35</text>
<text x="207" y="103.6">A</text>
<text x="207" y="105.7">K1</text>
<text x="207" y="107.7">K2</text>
<text x="87.9" y="113.1">7</text>
<text x="90.3" y="113.1">bit</text>
<text x="93.9" y="113.1">address</text>
<text x="102.5" y="113.1">is</text>
<text x="105.3" y="113.1">10010A1A0</text>
<text x="199.6" y="109.8">36</text>
<text x="199.6" y="111.8">37</text>
<text x="199.6" y="113.9">38</text>
<text x="207" y="109.8">K3</text>
<text x="207" y="111.8">GND</text>
<text x="207" y="113.9">IM0</text>
<text x="96.2" y="115.9">=1001000</text>
<text x="199.6" y="115.9">39</text>
<text x="199.6" y="118">40</text>
<text x="207" y="115.9">IM1</text>
<text x="207" y="118">IM2</text>
<text x="126.2" y="135">TFT in</text>
<text x="128.9" y="132.9">IM0=1,IM1=1,IM2=0</text>
<text x="133.3" y="135">8Bit</text>
<text x="138.3" y="135">parallel</text>
<text x="146.7" y="135">mode</text>
<text x="41.6" y="143.6">Consider</text>
<text x="51" y="143.6">replacing</text>
<text x="41.6" y="145.7">NS2009</text>
<text x="41.6" y="147.7">TSC2007IPWR</text>
<text x="41.6" y="149.8">availability</text>
<text x="50.1" y="145.7">with</text>
<text x="55.6" y="147.7">for</text>
<text x="41.6" y="151.8">(This</text>
<text x="41.6" y="153.9">from</text>
<text x="47.1" y="153.9">board</text>
<text x="47.4" y="151.8">part</text>
<text x="52.3" y="151.8">is</text>
<text x="53.7" y="153.9">&amp;</text>
<text x="55.1" y="151.8">excluded</text>
<text x="56.4" y="153.9">layout)</text>
</g>
<g font-size="1.8" fill="#0f0f0f">
<text x="158.7" y="58.1">TFT_MOSI</text>
<text x="158.7" y="60.6">TFT_MISO</text>
<text x="166.4" y="68.2">TFT_DB0</text>
<text x="166.4" y="70.8">TFT_DB1</text>
<text x="166.4" y="73.3">TFT_DB2</text>
<text x="166.4" y="75.9">TFT_DB3</text>
<text x="166.4" y="80.9">TFT_DB5</text>
<text x="166.4" y="83.5">TFT_DB6</text>
<text x="166.4" y="78.4">TFT_DB4</text>
<text x="166.4" y="88.6">TFT_DB8</text>
<text x="166.4" y="86">TFT_DB7</text>
<text x="166.4" y="91.1">TFT_DB9</text>
<text x="166.4" y="93.6">TFT_DB10</text>
<text x="166.4" y="98.7">TFT_DB12</text>
<text x="166.4" y="96.2">TFT_DB11</text>
<text x="166.4" y="101.3">TFT_DB13</text>
<text x="166.4" y="106.3">TFT_DB15</text>
<text x="166.4" y="103.8">TFT_DB14</text>
<text x="62.2" y="122.8">XP 2</text>
<text x="62.2" y="125.4">YP 3</text>
<text x="62.2" y="127.9">XN 4</text>
<text x="62.2" y="130.5">YN 5</text>
</g>
<text font-size="1.8" fill="#000084" x="145.3" y="67">TFT_DB[0..15]</text>
<g font-size="1.8" fill="#989898">
<text x="115.2" y="82" transform="rotate(-90 115.2 82)">R22</text>
<text x="142.2" y="113.9">1K</text>
<text x="142.2" y="111.4">R41</text>
<text x="116.4" y="125.1" transform="rotate(-90 116.4 125.1)">R49</text>
<text x="159.6" y="131.5" transform="rotate(-90 159.6 131.5)">R38</text>
<text x="169.8" y="131.5" transform="rotate(-90 169.8 131.5)">R31</text>
<text x="112.6" y="134" transform="rotate(-90 112.6 134)">R51</text>
</g>
<g font-size="1.4" fill="#a90000">
<text x="76.9" y="72.1">1</text>
<text x="76.9" y="77.2">2</text>
<text x="96.7" y="72.1">10</text>
<text x="97.2" y="77.2">9</text>
<text x="76.9" y="82.3">3</text>
<text x="97.2" y="82.3">8</text>
<text x="76.9" y="87.4">4</text>
<text x="97.2" y="87.4">7</text>
<text x="76.9" y="92.5">5</text>
<text x="97.2" y="92.5">6</text>
</g>
<g font-size="1.4" fill="#006464">
<text x="81" y="73.1">VDD</text>
<text x="91.2" y="73.1">SCL</text>
<text x="81" y="78.2">XP</text>
<text x="81" y="83.3">YP</text>
<text x="91.1" y="78.2">SDA</text>
<text x="92.1" y="83.3">A0</text>
<text x="81" y="88.4">XN</text>
<text x="88.4" y="88.4">PENIRQ</text>
<text x="81" y="93.4">YN</text>
<text x="90.9" y="93.4">GND</text>
</g>
</svg>
